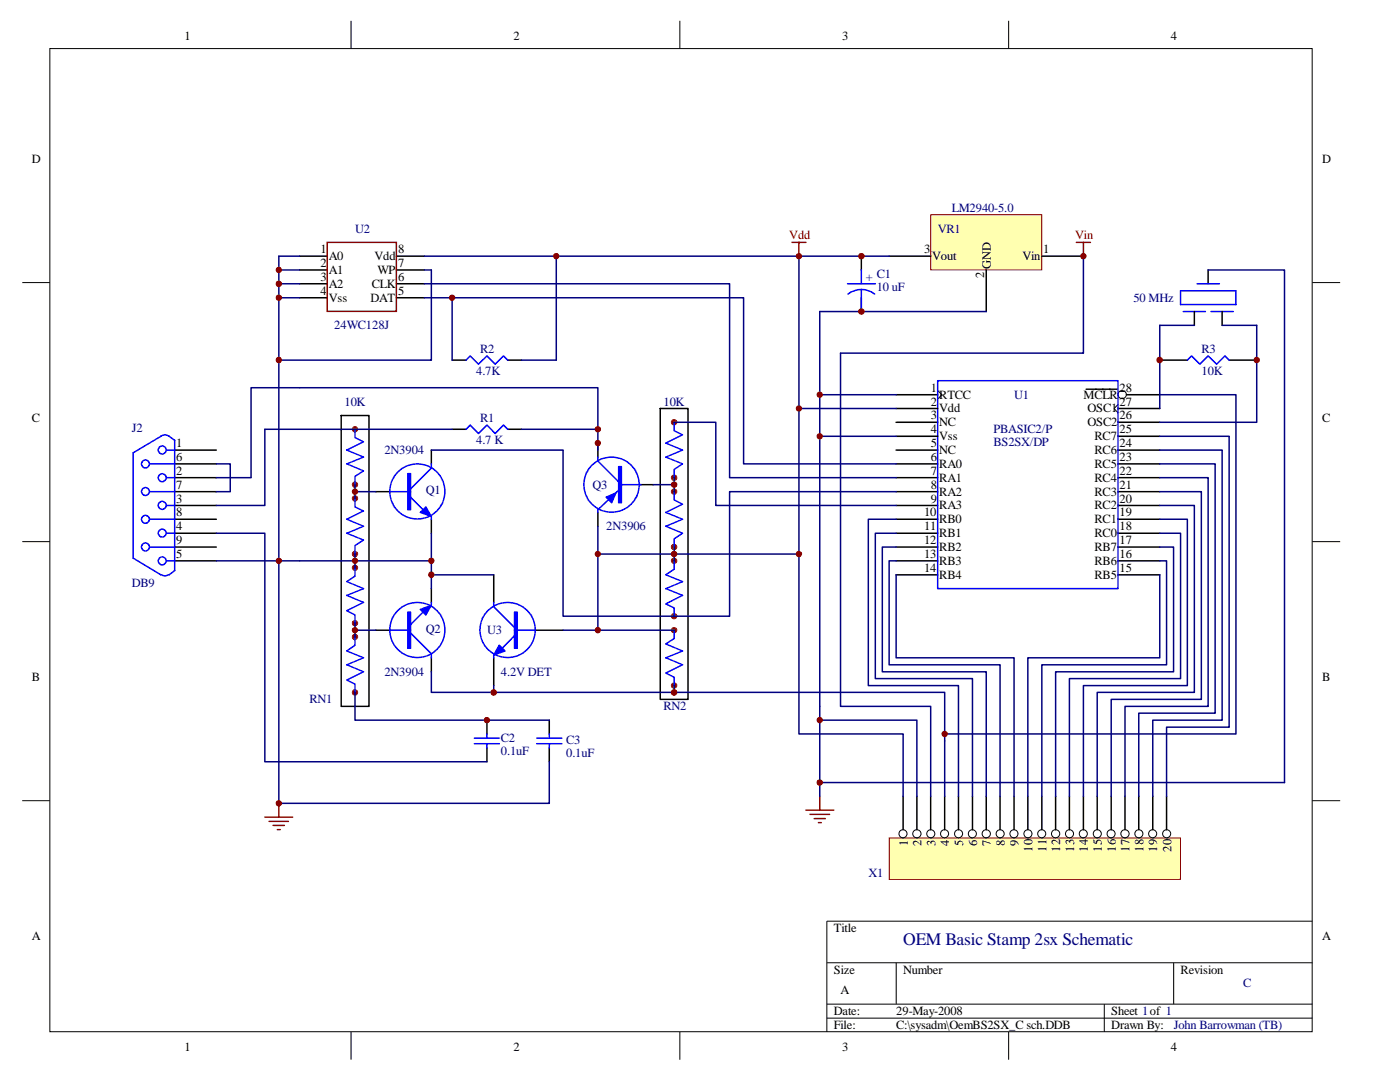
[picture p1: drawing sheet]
<svg xmlns="http://www.w3.org/2000/svg" width="279mm" height="216mm" viewBox="0 0 279 216" stroke-linecap="round" stroke-linejoin="round" font-family="sans-serif">
<g fill="none" stroke="#000" stroke-width=".2">
<path d="M9.9 9.7h252v196.2h-252zM70.1 4.1v5.6M135.7 4.1v5.6M201.3 4.1v5.6M4.4 56.4h5.5M261.9 56.4h5.6M4.4 108.1h5.5M261.9 108.1h5.6M4.4 159.8h5.5M261.9 159.8h5.6M165 192.1h96.9M178.9 192.1v8.3"/>
<path d="M234.2 192.1v8.3M261.9 183.8h-96.9v22.1M70.1 205.9v5.6M135.7 205.9v5.6M165 200.4h96.9M165 203.2h96.9M201.3 205.9v5.6M220.4 200.4v5.5"/>
</g>
<path d="M34.8 89.7h8.4l.1 .1-.1 .2h-8.3zM34.8 92.5l8.4-.1 .1 .2-.1 .1h-8.3zM34.8 95.2h8.4l.1 .1-.1 .2h-8.3zM34.8 98h8.4l.1 .1-.1 .2h-8.3zM34.8 100.8l8.4-.1 .1 .2-.1 .1h-8.3zM34.8 103.5h8.4l.1 .1-.1 .2h-8.3zM34.8 106.3h8.4l.1 .1-.1 .2h-8.3zM34.8 109.1l8.4-.1 .1 .2-.1 .1h-8.3zM34.8 111.8h8.4l.1 .1-.1 .2h-8.3z" fill="#000"/>
<g fill="#00f">
<path d="M26.5 90.3l.2 .1v21l-.1 .1-.2-.1z"/>
<path d="M34.8 87.8l.2 .1v26l-.1 .1-.2-.1z"/>
<path d="M33.1 111.8h1.8l.1 .1-.1 .2h-1.7z"/>
<path d="M29.8 109.1l5.1-.1 .1 .2-.1 .1h-5z"/>
<path d="M33.1 106.3h1.8l.1 .1-.1 .2h-1.7z"/>
<path d="M29.8 103.5h5.1l.1 .1-.1 .2h-5z"/>
<path d="M33.1 100.8l1.8-.1 .1 .2-.1 .1h-1.7z"/>
<path d="M29.8 98h5.1l.1 .1-.1 .2h-5z"/>
<path d="M33.1 95.2h1.8l.1 .1-.1 .2h-1.7z"/>
<path d="M29.8 92.5l5.1-.1 .1 .2-.1 .1h-5z"/>
<path d="M33.1 89.7h1.8l.1 .1-.1 .2h-1.7z"/>
<path d="M32 86.9l.9-.3 1 .4-.2 .2-.5-.2 .2-.2v.2h-.9v-.2l.1 .2-.5 .2z"/>
<path d="M33.7 87h.2l1.1 .8v.2h-.2l-1.1-.8z"/>
<path d="M26.5 90.3l5.5-3.3h.2v.2l-5.5 3.3h-.2z"/>
<path d="M32 114.6l.6 .1-.1 .2v-.2h.9v.2l-.2-.2 .5-.2 .2 .1a1.28 1.28 0 0 1-1.9 0z"/>
<path d="M33.7 114.6l1.1-.9h.2v.3l-1.1 .8h-.2z"/>
<path d="M26.5 111.3h.2l5.5 3.3v.2h-.2l-5.5-3.3z"/>
<path d="M28.1 92.6a.95 .95 0 0 0 1.9 0 .95 .95 0 0 0-1.9 0zM28.7 91.8v.2h.6v-.2l-.1 .1 .5 .5 .1-.2h-.2v.7h.2l-.1-.1-.5 .4 .1 .1v-.1h-.6v.1l.1-.1-.4-.4-.1 .1h.1v-.7h-.1l.1 .2 .4-.5z"/>
<path d="M28.1 98.1a.95 .95 0 0 0 1.9 0 .95 .95 0 0 0-1.9 0zM28.3 97.7l.1 .2 .4-.4-.1-.2v.2h.6v-.2l-.1 .2 .5 .4 .1-.2h-.2v.7h.2l-.1-.1-.5 .4 .1 .1v-.1h-.6v.1l.1-.1-.4-.4-.1 .1h.1v-.7z"/>
<path d="M28.1 103.6a.95 .95 0 0 0 1.9 0 .95 .95 0 0 0-1.9 0zM28.3 103.3l.1 .1 .4-.4-.1-.1v.1h.6v-.1l-.1 .1 .5 .4 .1-.1h-.2v.6h.2l-.1-.1-.5 .5 .1 .1v-.2h-.6v.2l.1-.1-.4-.5-.1 .1h.1v-.6z"/>
<path d="M28.1 109.1a.95 .95 0 0 0 1.9 0 .95 .95 0 0 0-1.9 0zM28.3 108.8l.1 .1 .4-.4-.1-.1v.1h.6v-.1l-.1 .1 .5 .4 .1-.1h-.2v.7h.2l-.1-.2-.5 .5 .1 .1v-.2h-.6v.2l.1-.1-.4-.5-.1 .2h.1v-.7z"/>
<path d="M31.4 89.8a.95 .95 0 0 0 1.9 0 .95 .95 0 0 0-1.9 0zM32 89v.2h.7v-.2l-.1 .2 .4 .4 .1-.1h-.1v.6h.1l-.1-.1-.4 .4 .1 .2v-.2h-.7v.2l.2-.2-.5-.4-.1 .1h.2v-.6h-.2l.1 .1 .5-.4z"/>
<path d="M31.4 95.3a.95 .95 0 0 0 1.9 0 .95 .95 0 0 0-1.9 0zM32 94.6v.1h.7v-.1l-.1 .1 .4 .4 .1-.1h-.1v.6h.1l-.1-.1-.4 .5 .1 .1v-.2h-.7v.2l.2-.1-.5-.5-.1 .1h.2v-.6h-.2l.1 .1 .5-.4z"/>
<path d="M31.4 100.8a.95 .95 0 0 0 1.9 0 .95 .95 0 0 0-1.9 0zM32 100.1v.1h.7v-.1l-.1 .1 .4 .4 .1-.1h-.1v.7h.1l-.1-.2-.4 .5 .1 .1v-.2h-.7v.2l.2-.1-.5-.5-.1 .2h.2v-.7h-.2l.1 .1 .5-.4z"/>
<path d="M31.4 106.4a.95 .95 0 0 0 1.9 0 .95 .95 0 0 0-1.9 0zM32 105.6v.2h.7v-.2l-.1 .1 .4 .5 .1-.2h-.1v.7h.1l-.1-.1-.4 .4 .1 .1v-.1h-.7v.1l.2-.1-.5-.4-.1 .1h.2v-.7h-.2l.1 .2 .5-.5z"/>
<path d="M31.4 111.9a.95 .95 0 0 0 1.9 0 .95 .95 0 0 0-1.9 0zM32 111.2v.1h.7v-.1l-.1 .1 .4 .4 .1-.1h-.1v.6h.1l-.1-.1-.4 .5h.1v-.1h-.7v.1h.2l-.5-.5-.1 .1h.2v-.6h-.2l.1 .1 .5-.4z"/>
</g>
<path d="M109.5 143.6l.3 .1v2.8l-.2 .1-.1-.1zM109.5 149.1l.3 .2v2.7l-.2 .1-.1-.1z" fill="#000"/>
<g fill="#00f">
<path d="M109.5 148.3l.3 .1v.9l-.2 .1-.1-.1z"/>
<path d="M109.5 146.3l.3 .2v.8l-.2 .1-.1-.1z"/>
<path d="M107 148.3h5.1l.2 .1-.2 .1h-5z"/>
<path d="M107 147.2h5.1l.2 .1-.2 .1h-5z"/>
</g>
<path d="M97.1 143.6l.2 .1v2.8l-.1 .1-.2-.1zM97.1 149.1l.2 .2v2.7l-.1 .1-.2-.1z" fill="#000"/>
<g fill="#00f">
<path d="M97.1 146.3l.2 .2v.8l-.1 .1-.2-.1z"/>
<path d="M97.1 148.3l.2 .1v.9l-.1 .1-.2-.1z"/>
<path d="M94.6 147.2h5.1l.1 .1-.1 .1h-5z"/>
<path d="M94.6 148.3h5.1l.1 .1-.1 .1h-5z"/>
</g>
<g fill="#800000">
<path d="M52.7 162.9h5.7l.1 .2-.1 .1h-5.5z"/>
<path d="M53.6 163.8l4-.1 .1 .2-.1 .1h-3.9z"/>
<path d="M54.4 164.6l2.4-.1 .1 .2-.1 .1h-2.3z"/>
<path d="M55.2 165.4h.7l.1 .2-.1 .1h-.5z"/>
<path d="M55.5 160.2l.3 .1v2.8l-.1 .1-.2-.1z"/>
</g>
<path d="M171.8 51l.2 .1v2.8l-.1 .1-.2-.1zM171.8 59.3l.2 .1v2.8l-.1 .1-.2-.1z" fill="#000"/>
<g fill="#00f">
<path d="M171.8 57.7l.2 .1v4.4l-.1 .1-.2-.1z"/>
<path d="M169 56.5h5.7l.1 .1-.1 .2h-5.5z"/>
<path d="M171.8 53.8l.2 .1v2.7l-.1 .2-.2-.2z"/>
<path d="M171.8 57.7h.8l.8 .2 .7 .3 .6 .5-.2 .1-1.3-.7 .1-.1v.2l-1.4-.3z"/>
<path d="M169.1 58.6l.6-.4 1.5-.5 .7-.1 .1 .2-1.5 .4v-.2l.1 .1-1.3 .7h-.2z"/>
</g>
<path d="M177.5 167.3h58.1v8.2h-58.1z" fill="#ffffb0"/>
<path d="M177.5 167.2h58.1v8.3h-58.1z" fill="none" stroke="#800000" stroke-width=".2"/>
<g fill="none" stroke="#000" stroke-width=".2">
<circle cx="180.2" cy="166.4" r=".81"/>
<circle cx="183" cy="166.4" r=".82"/>
<circle cx="185.8" cy="166.4" r=".81"/>
<circle cx="188.5" cy="166.4" r=".81"/>
<circle cx="191.3" cy="166.4" r=".81"/>
<circle cx="194.1" cy="166.4" r=".81"/>
<circle cx="196.8" cy="166.4" r=".82"/>
<circle cx="199.6" cy="166.4" r=".81"/>
<circle cx="202.4" cy="166.4" r=".81"/>
<circle cx="205.1" cy="166.4" r=".81"/>
<circle cx="207.9" cy="166.4" r=".81"/>
<circle cx="210.7" cy="166.4" r=".82"/>
<circle cx="213.4" cy="166.4" r=".81"/>
<circle cx="216.2" cy="166.4" r=".81"/>
<circle cx="219" cy="166.4" r=".81"/>
<circle cx="221.7" cy="166.4" r=".81"/>
<circle cx="224.5" cy="166.4" r=".82"/>
<circle cx="227.3" cy="166.4" r=".81"/>
<circle cx="230" cy="166.4" r=".81"/>
<circle cx="232.8" cy="166.4" r=".81"/>
</g>
<g fill="#000">
<path d="M180.1 158.8l.3 .1v6.7l-.1 .1-.2-.1zM182.9 158.8l.2 .1v6.7l-.1 .1-.2-.1zM185.6 158.8l.3 .1v6.7l-.1 .1-.2-.1zM188.4 158.8l.3 .1v6.7l-.1 .1-.2-.1zM191.2 158.8l.2 .1v6.7l-.1 .1-.2-.1zM194 158.8l.2 .1v6.7l-.1 .1-.2-.1zM196.7 158.8l.3 .1v6.7l-.2 .1-.1-.1zM199.5 158.8l.2 .1v6.7l-.1 .1-.2-.1zM202.3 158.8l.2 .1v6.7l-.1 .1-.2-.1zM205 158.8l.3 .1v6.7l-.2 .1-.1-.1zM207.8 158.8l.3 .1v6.7l-.2 .1-.1-.1zM210.6 158.8l.2 .1v6.7l-.1 .1-.2-.1z"/>
<path d="M213.3 158.8l.3 .1v6.7l-.2 .1-.1-.1zM216.1 158.8l.3 .1v6.7l-.2 .1-.1-.1zM218.9 158.8l.2 .1v6.7l-.1 .1-.2-.1zM221.7 158.8l.2 .1v6.7l-.1 .1-.2-.1zM224.4 158.8l.3 .1v6.7l-.2 .1-.1-.1zM227.2 158.8l.2 .1v6.7l-.1 .1-.2-.1zM230 158.8l.2 .1v6.7l-.1 .1-.2-.1zM232.7 158.8l.3 .1v6.7l-.2 .1-.1-.1z"/>
</g>
<g fill="#bf0000" stroke="#bf0000" stroke-width=".2">
<circle cx="70.8" cy="99.5" r=".54"/>
<circle cx="70.8" cy="110.5" r=".54"/>
</g>
<g fill="#00f">
<path d="M69.1 103.5l3.5 1.4 .1 .1-.1 .2-3.5-1.5z"/>
<path d="M69.1 106.3l3.5-1.4v.3l-3.4 1.4z"/>
<path d="M70.7 99.4l.3 .1v1.7h-.1l.1-.2 1.7 1-3.6 1.7v-.2l3.3-1.6 .2 .1-.2 .1-1.7-.8z"/>
<path d="M69.1 106.3l3.5 1.4v.2l-1.6 1.1-.1-.1h.1v1.7l-.1 .1-.2-.1v-1.8l1.7-1.1 .2 .1v.1l-3.5-1.4z"/>
</g>
<g fill="#bf0000" stroke="#bf0000" stroke-width=".2">
<circle cx="70.8" cy="85.7" r=".54"/>
<circle cx="70.8" cy="96.7" r=".54"/>
</g>
<g fill="#00f">
<path d="M69.1 89.7l3.5 1.4 .1 .1-.1 .2-3.5-1.5z"/>
<path d="M69.1 92.5l3.5-1.4v.3l-3.4 1.3z"/>
<path d="M70.7 85.6l.3 .1v1.6h-.1l.1-.1 1.7 1-3.6 1.7v-.2l3.3-1.6 .2 .1-.2 .1-1.7-.9z"/>
<path d="M69.1 92.5l3.5 1.4v.2l-1.6 1.1-.1-.1h.1v1.6l-.1 .2-.2-.2v-1.7l1.7-1.1 .2 .1v.1l-3.5-1.4z"/>
</g>
<g fill="#bf0000" stroke="#bf0000" stroke-width=".2">
<circle cx="70.8" cy="124.3" r=".54"/>
<circle cx="70.8" cy="113.3" r=".54"/>
</g>
<g fill="#00f">
<path d="M69.1 118.7l3.5 1.4 .1 .1-.1 .2-3.5-1.5z"/>
<path d="M69.1 118.7l3.5-1.4v.3l-3.4 1.4z"/>
<path d="M69.1 121.8l3.5-1.7v.2l-3.3 1.7-.1-.1 .1-.1 1.7 .8v1.8l-.1 .1-.2-.1v-1.7h.2l-.2 .1-1.6-.8z"/>
<path d="M70.7 113.2l.3 .1v1.8l-1.7 1.1-.1-.1v-.2l3.4 1.4 .1 .2-.1 .1-3.6-1.5 1.7-1.2 .2 .1h-.2z"/>
</g>
<g fill="#bf0000" stroke="#bf0000" stroke-width=".2">
<circle cx="70.8" cy="138.2" r=".55"/>
<circle cx="70.8" cy="127.1" r=".54"/>
</g>
<g fill="#00f">
<path d="M69.1 132.5l3.5 1.4 .1 .2-.1 .1-3.5-1.4z"/>
<path d="M69.1 132.5l3.5-1.4v.3l-3.4 1.4z"/>
<path d="M69.1 135.6l3.5-1.7v.3l-3.3 1.6-.1-.1 .1-.1 1.7 .8v1.8l-.1 .1-.2-.1v-1.7h.2l-.2 .1-1.6-.8z"/>
<path d="M70.7 127l.3 .1v1.8l-1.7 1.1-.1-.1v-.1l3.4 1.3 .1 .2-.1 .1-3.6-1.5 1.7-1.2 .2 .1h-.2z"/>
</g>
<path d="M68 82.8l.2 .1v58.1h-.1v-.2h5.6v.2h-.2v-58.1h.2v.2h-5.6l-.2-.2 .2-.1h5.6l.1 .1v58.1l-.1 .1h-5.6l-.2-.1z" fill="#000"/>
<g fill="#bf0000" stroke="#bf0000" stroke-width=".2">
<circle cx="134.5" cy="98.1" r=".55"/>
<circle cx="134.5" cy="109.2" r=".55"/>
</g>
<g fill="#00f">
<path d="M132.8 102.2l3.4 1.3 .2 .1-.2 .2-3.4-1.4z"/>
<path d="M132.8 104.9l3.5-1.4-.1 .3-3.3 1.4z"/>
<path d="M134.5 98l.2 .1v1.7h-.1l.1-.1 1.7 .9-3.6 1.8v-.2l3.3-1.7 .1 .1-.1 .1-1.6-.8z"/>
<path d="M132.8 104.9l3.5 1.4v.2l-1.6 1.1-.1-.1h.1v1.7l-.1 .1-.2-.1 .1-1.8 1.6-1.1 .1 .1v.2l-3.4-1.5z"/>
</g>
<g fill="#bf0000" stroke="#bf0000" stroke-width=".2">
<circle cx="134.5" cy="84.3" r=".55"/>
<circle cx="134.5" cy="95.3" r=".56"/>
</g>
<g fill="#00f">
<path d="M132.8 88.3l3.4 1.4 .2 .1-.2 .2-3.4-1.5z"/>
<path d="M132.8 91.1l3.5-1.4-.1 .3-3.3 1.4z"/>
<path d="M134.5 84.2l.2 .1v1.7h-.1l.1-.1 1.7 .9-3.6 1.7v-.2l3.3-1.6 .1 .1-.1 .1-1.6-.8z"/>
<path d="M132.8 91.1l3.5 1.4v.2l-1.6 1.1-.1-.1h.1v1.6l-.1 .2-.2-.2 .1-1.7 1.6-1.1 .1 .1v.1l-3.4-1.4z"/>
</g>
<g fill="#bf0000" stroke="#bf0000" stroke-width=".2">
<circle cx="134.5" cy="123" r=".55"/>
<circle cx="134.5" cy="111.9" r=".55"/>
</g>
<g fill="#00f">
<path d="M132.8 117.3l3.4 1.4 .2 .1-.2 .2-3.4-1.4z"/>
<path d="M132.8 117.3l3.5-1.3-.1 .2-3.3 1.4z"/>
<path d="M132.8 120.4l3.5-1.7v.2l-3.3 1.7-.1-.1 .1-.1 1.7 .8v1.8l-.1 .1-.2-.1v-1.7h.2l-.1 .1-1.7-.8z"/>
<path d="M134.5 111.8l.2 .1v1.8l-1.7 1.1-.1-.1v-.1l3.3 1.3 .2 .2-.2 .1-3.5-1.5 1.8-1.2 .1 .1h-.2z"/>
</g>
<g fill="#bf0000" stroke="#bf0000" stroke-width=".2">
<circle cx="134.5" cy="136.8" r=".55"/>
<circle cx="134.5" cy="125.7" r=".55"/>
</g>
<g fill="#00f">
<path d="M132.8 131.1l3.4 1.4 .2 .2-.2 .1-3.4-1.4z"/>
<path d="M132.8 131.1l3.5-1.3-.1 .2-3.3 1.4z"/>
<path d="M132.8 134.2l3.5-1.7v.3l-3.3 1.6-.1-.1 .1-.1 1.7 .8v1.8l-.1 .1-.2-.1v-1.6h.2l-.1 .1-1.7-.9z"/>
<path d="M134.5 125.6l.2 .2v1.7l-1.7 1.1-.1-.1v-.1l3.3 1.4 .2 .1-.2 .1-3.5-1.5 1.8-1.2 .1 .1h-.2z"/>
</g>
<path d="M119.2 88.3l.3 .1v2.8l-.2 .2-.1-.2zM127.5 96.6h2.9l.1 .1-.1 .2h-2.8zM131.7 81.4l.2 .1v58.1h-.1v-.2h5.5v.2h-.1v-58.1h.1v.2h-5.5l-.2-.2 .2-.1h5.5l.2 .1v58.1l-.2 .1h-5.5l-.2-.1zM119.2 102.2l.3 .1v2.7l-.2 .2-.1-.2z" fill="#000"/>
<g fill="#00f">
<path d="M119.2 101.6l4.2-3.9h.2v.2l-4.2 3.9-.1-.1h.2v.6l-.2 .1-.1-.1z"/>
<path d="M119.2 91.1l.3 .1v.8h-.2l.1-.1 4.2 4.2v.2h-.2l-4.2-4.2z"/>
<path d="M123.9 96.6h4l.2 .1-.2 .2h-3.9z"/>
<path d="M116.4 96.7a5.7 5.7 0 0 0 11.3 0 5.7 5.7 0 0 0-11.3 0zM118.2 92.9l1.8-1.2h-.1v.1a5.7 5.7 0 0 1 4.3 0v-.1h-.1a5.6 5.6 0 0 1 2.9 3l.1-.1h-.1a5.6 5.6 0 0 1 0 4.2h.1h-.1a5.6 5.6 0 0 1-2.9 2.9l.1 .1v-.2a5.7 5.7 0 0 1-4.3 0v.2l.1-.1a5.6 5.6 0 0 1-2.9-2.9h-.1h.1a5.6 5.6 0 0 1 0-4.2h-.1l.1 .1 .5-1z"/>
<path d="M123.5 93.1v.2h.5v-.2h-.1v7.2h.1v-.1h-.5v.1h.1v-7.2zM123.4 93l-.1 7.3 .7 .2 .2-.2v-7.2l-.2-.1z"/>
<path d="M121.1 99.1v.2l1.9-.8-.2-.2-.8 1.9 .1 .1 .1-.1zM120.9 99.1v.2l1.2 1.2 .9-2.2z"/>
</g>
<g fill="#00f">
<path d="M121 99.2l1.9-.8-.8 1.9z"/>
<path d="M123.5 93.1h.5v7.2h-.5z" fill-rule="evenodd"/>
</g>
<path d="M74.9 98h2.9l.1 .1-.1 .2h-2.8zM86 89.7l.2 .1v2.8l-.1 .1-.2-.1zM86 103.5l.2 .1v2.8l-.1 .2-.2-.2z" fill="#000"/>
<g fill="#00f">
<path d="M81.8 99.1h.2l2.5 2.5v.2h-.2l-2.5-2.5z"/>
<path d="M86 103l.2 .1v.5l-.1 .2-.2-.2z"/>
<path d="M77.7 98h4.3l.1 .1-.1 .2h-4.2z"/>
<path d="M86 92.5l.2 .1v.9l-4.2 4.2h-.2v-.2l4.2-4.2 .1 .1h-.2z"/>
<path d="M81.3 94.4l-.1 7.3 .8 .2 .1-.2v-7.2l-.1-.1zM81.4 94.5v.2h.6v-.2h-.2v7.2h.2v-.1h-.6v.1h.1v-7.2z"/>
<path d="M83.8 102.2v.2l2.3 .8 .1-.1-1.2-2.1zM83.9 102.1l.1 .3 1.1-1.1-.1-.1-.1 .1 1.1 1.9 .1-.1v-.2z"/>
<path d="M77.6 98.1a5.7 5.7 0 0 0 11.3 0 5.7 5.7 0 0 0-11.3 0zM79.5 94.3l.8-.7 .9-.5v-.1v.1a5.6 5.6 0 0 1 4.2 0v-.1l-.1 .1a5.7 5.7 0 0 1 3 2.9v-.1h-.1a5.6 5.6 0 0 1 0 4.3h.1v-.1a5.7 5.7 0 0 1-3 2.9l.1 .1v-.1a5.6 5.6 0 0 1-4.2 0v.1v-.1a5.7 5.7 0 0 1-2.9-2.9l-.1 .1h.2a5.6 5.6 0 0 1 0-4.3h-.2l.1 .1 .5-.9z"/>
</g>
<g fill="#00f">
<path d="M85 101.2l1.1 1.9-2.2-.8z"/>
<path d="M81.4 94.5h.6v7.2h-.6z" fill-rule="evenodd"/>
</g>
<path d="M74.9 125.6h2.9l.1 .2-.1 .1h-2.8zM86 117.3l.2 .2v2.7l-.1 .2-.2-.2zM86 131.1l.2 .2v2.8l-.1 .1-.2-.1z" fill="#000"/>
<g fill="#00f">
<path d="M84.3 122h.2v.3l-2.5 2.5h-.2v-.3z"/>
<path d="M86 120.1l.2 .1v.6l-.1 .1-.2-.1z"/>
<path d="M77.7 125.6h4.3l.1 .2-.1 .1h-4.2z"/>
<path d="M81.8 126.2h.2l4.2 4.1v1.1l-.3-.1v-.8h.2l-.1 .1-4.2-4.2z"/>
<path d="M81.4 122.2v.1h.6v-.1h-.2v7.2h.2v-.2h-.6v.2h.1v-7.2zM81.3 122l-.1 7.4 .8 .1 .1-.1v-7.2l-.1-.2z"/>
<path d="M84 121.5l-.1 .3 2.2-.9v-.1l-.1-.2-1.1 2 .1 .1 .1-.1zM83.8 121.5v.2l1.2 1.2 1.2-2.1-.1-.2z"/>
<path d="M77.6 125.7a5.7 5.7 0 0 0 11.3 0 5.7 5.7 0 0 0-11.3 0zM79.5 121.9l.8-.7 .9-.5v-.1v.2a5.6 5.6 0 0 1 4.2 0v-.2l-.1 .1a5.7 5.7 0 0 1 3 3v-.1h-.1a5.6 5.6 0 0 1 0 4.2h.1a5.7 5.7 0 0 1-3 2.9l.1 .1v-.2a5.6 5.6 0 0 1-4.2 0v.2v-.1a5.7 5.7 0 0 1-2.9-2.9h-.1h.2a5.6 5.6 0 0 1 0-4.2h-.2l.1 .1 .5-1z"/>
</g>
<g fill="#00f">
<path d="M83.9 121.6l2.2-.8-1.1 1.9z"/>
<path d="M81.4 122.2h.6v7.2h-.6z" fill-rule="evenodd"/>
</g>
<g fill="#000080">
<path d="M70.7 124.2l.3 .2v2.7l-.1 .2-.2-.2z"/>
<path d="M70.7 110.4l.3 .2v2.7l-.1 .2-.2-.2z"/>
<path d="M70.7 96.6l.3 .1v2.8l-.1 .1-.2-.1z"/>
<path d="M70.7 125.6h4.3l.1 .2-.1 .1h-4.1z"/>
<path d="M70.7 98h4.3l.1 .1-.1 .2h-4.1z"/>
<path d="M86 106.3l.2 .1v11.1l-.1 .1-.2-.1z"/>
<path d="M70.7 111.8h15.4l.1 .1-.1 .2h-15.2z"/>
<path d="M86 89.7h26.5v33.3h-.1v-.2h22.2l.1 .3h-22.4l-.1-33.3h.2v.2h-26.3z"/>
<path d="M86 133.9l.2 .2v4.1h-.1v-.2h48.5l.1 .2-.1 .1h-48.5l-.2-.1z"/>
<path d="M119.2 110.4l.3 .2v15.2h-.2v-.2h15.3l.1 .3h-15.5z"/>
<path d="M134.5 109.1l.2 .1v2.7l-.1 .2-.2-.2z"/>
<path d="M119.2 110.4h15.4l.1 .2-.1 .1h-15.3z"/>
<path d="M119.2 104.9l.3 .1v5.6l-.2 .1-.1-.1z"/>
<path d="M134.5 95.2l.2 .1v2.8l-.1 .2-.2-.2z"/>
<path d="M130.3 96.6h4.3l.1 .1-.1 .2h-4.2z"/>
<path d="M59.7 111.8h11.2l.1 .1-.1 .2h-11.1z"/>
<path d="M52.7 85.6l18.2-.1 .1 .2-.1 .1h-18z"/>
</g>
<path d="M90.1 85.6l2.9-.1 .2 .2-.2 .1h-2.7zM101.2 85.6l2.9-.1 .1 .2-.1 .1h-2.8z" fill="#000"/>
<path d="M93.7 84.7h.2l1.7 1.7-.1 .1-.1-.1 1.8-1.7 1.7 1.7-.1 .1-.1-.1 1.8-1.7 1 1-.3 .1-.8-.9 .1-.1 .1 .1-1.8 1.8-1.7-1.8 .1-.1 .1 .1-1.8 1.8-1.8-1.8 .2-.1v.1l-.8 .9h-.2v-.2z" fill="#00f"/>
<path d="M90.1 71.8l2.9-.1 .2 .2-.2 .1h-2.7zM101.2 71.8l2.9-.1 .1 .2-.1 .1h-2.8z" fill="#000"/>
<path d="M93.7 70.9h.2l1.7 1.7-.1 .1-.1-.1 1.8-1.7 1.7 1.7-.1 .1-.1-.1 1.8-1.7 1 1-.3 .1-.8-.9 .1-.1 .1 .1-1.8 1.7-1.7-1.7 .1-.1 .1 .1-1.8 1.7-1.8-1.7 .2-.1v.1l-.8 .9h-.2v-.2z" fill="#00f"/>
<g fill="#000080">
<path d="M70.7 85.6l19.6-.1 .1 .2-.1 .1h-19.4z"/>
<path d="M104 85.6l15.3-.1 .2 .2v4.1l-.2 .2-.1-.2v-4.1h.1v.1h-15.2z"/>
<path d="M59.7 77.3l59.6-.1 .2 .2v8.3l-.2 .1-.1-.1v-8.3h.1v.1h-59.5z"/>
<path d="M43.1 92.5h3v5.7h-3l.1-.2h2.8v.1h-.2v-5.5h.2v.1h-2.8z"/>
<path d="M50 77.3l9.8-.1 .1 .2-.1 .1h-9.7v-.1h.1v17.9l-.1 .2-7-.1 .1-.2h6.9v.1h-.1z"/>
<path d="M70.7 138l.3 .2v5.5h-.1v-.1h38.7l.2 .1-.2 .1h-38.7l-.2-.1z"/>
</g>
<g fill="#000">
<path d="M178.7 78.7l8.5-.1 .1 .2-.1 .1h-8.3zM216.7 77.6l2-.1 .2 .2-.2 .1h-1.9zM218.6 77.6l1.5-.1 .1 .2-.1 .1h-1.4zM220 77.6l1.5-.1 .1 .2-.1 .1h-1.4zM221.4 77.6l1.5-.1 .1 .2-.1 .1h-1.4zM224.7 78.7l6.8-.1 .1 .2-.1 .1h-6.7zM178.7 92.5l8.5-.1 .1 .2-.1 .1h-8.3zM178.7 95.2h8.5l.1 .1-.1 .2h-8.3zM178.7 98h8.5l.1 .1-.1 .2h-8.3zM178.7 84.2l8.5-.1 .1 .2-.1 .1h-8.3zM178.7 89.7h8.5l.1 .1-.1 .2h-8.3zM223 98h8.5l.1 .1-.1 .2h-8.4z"/>
<path d="M223 95.2h8.5l.1 .1-.1 .2h-8.4zM223 92.5l8.5-.1 .1 .2-.1 .1h-8.4zM223 89.7h8.5l.1 .1-.1 .2h-8.4zM223 87l8.5-.1 .1 .2-.1 .1h-8.4zM223 81.4h8.5l.1 .1-.1 .2h-8.4zM223 84.2l8.5-.1 .1 .2-.1 .1h-8.4zM178.7 100.8l8.5-.1 .1 .2-.1 .1h-8.3zM178.7 103.5h8.5l.1 .1-.1 .2h-8.3zM178.7 106.3h8.5l.1 .1-.1 .2h-8.3zM178.7 109.1l8.5-.1 .1 .2-.1 .1h-8.3zM178.7 111.8h8.5l.1 .1-.1 .2h-8.3zM178.7 114.6h8.5l.1 .1-.1 .2h-8.3z"/>
<path d="M223 114.6h8.5l.1 .1-.1 .2h-8.4zM223 111.8h8.5l.1 .1-.1 .2h-8.4zM223 109.1l8.5-.1 .1 .2-.1 .1h-8.4zM223 106.3h8.5l.1 .1-.1 .2h-8.4zM223 103.5h8.5l.1 .1-.1 .2h-8.4zM223 100.8l8.5-.1 .1 .2-.1 .1h-8.4z"/>
</g>
<g fill="none" stroke="#000" stroke-width=".2">
<path d="M187.2 77.9l.8 .9-.8 .8M223.1 80.7l-.8 .8 .8 .9"/>
<circle cx="224" cy="78.7" r=".82"/>
</g>
<path d="M187 75.9h36.2v41.7h-36.2v-41.6l.2-.2 .1 .2v41.5h-.1v-.2h35.9v.2h-.1v-41.5h.1v.1h-35.9z" fill="#00f"/>
<path d="M178.7 87l8.5-.1 .1 .2-.1 .1h-8.3zM178.7 81.4h8.5l.1 .1-.1 .2h-8.3z" fill="#000"/>
<g fill="#800000" stroke="#800000" stroke-width=".2">
<circle cx="97.2" cy="143.7" r=".54"/>
<circle cx="70.8" cy="125.7" r=".54"/>
<circle cx="70.8" cy="98.1" r=".54"/>
<circle cx="70.8" cy="111.9" r=".54"/>
<circle cx="119.3" cy="85.7" r=".54"/>
</g>
<g fill="#000080">
<path d="M205 131.1h26.5v.2h-.2v-16.6l.3-.1v16.8h-26.5v-.1h.2v27.6l-.2 .1-.1-.1z"/>
<path d="M207.8 132.5h25v.2h-.1v-20.8h.1v.2h-1.3l-.2-.2 .2-.1h1.4v21h-25v-.1h.2v26.2l-.2 .1-.1-.1z"/>
<path d="M231.4 109.1l2.8-.1 .2 .2v24.9l-.2 .1h-23.5v-.1h.1v24.8l-.2 .1v-25.1h23.6v.2h-.1v-24.9h.1v.1h-2.7z"/>
<path d="M231.4 106.3h4.2l.2 .1v29l-.2 .2h-22.2v-.2h.2v23.5l-.3 .1v-23.7h22.3v.1h-.1v-29h.1v.2h-4.1z"/>
<path d="M231.4 103.5h5.6l.1 .1v33.2l-.1 .1h-20.8v-.1h.2v22.1l-.2 .1-.1-.1v-22.2h20.9v.1h-.2v-33.2h.2v.2h-5.5z"/>
<path d="M231.4 100.8l7-.1 .1 .2v37.3l-.1 .1h-19.4v-.1h.1v20.7l-.1 .1-.2-.1 .1-20.9h19.5v.2h-.2v-37.3h.2v.1h-6.9z"/>
<path d="M231.4 98h8.4l.1 .1v41.5l-.1 .1h-18v-.1h.1v19.3l-.1 .1-.2-.1 .1-19.5h18.1v.2h-.2v-41.5h.2v.2h-8.3z"/>
<path d="M231.4 95.2h9.7l.2 .1v45.7l-.2 .1h-16.6v-.1h.2v17.9l-.2 .1-.1-.1v-18.1h16.7v.2h-.1v-45.7h.1v.2h-9.6z"/>
<path d="M231.4 92.5l11.1-.1 .2 .2v49.7l-.2 .2h-15.2v-.2h.1v16.6l-.1 .1-.2-.1 .1-16.7h15.3v.1h-.1v-49.7h.1v.1h-11z"/>
<path d="M231.4 89.7h12.5l.2 .1v53.9l-.2 .1h-13.8v-.1h.1v15.2l-.1 .1-.2-.1 .1-15.3h13.9v.1h-.1v-53.9h.1v.2h-12.4z"/>
<path d="M231.4 87l13.9-.1 .1 .2v58l-.1 .1h-12.5v-.1h.2v13.8l-.2 .1-.1-.1v-13.9l12.6-.1v.2h-.1v-58h.1v.1h-13.8z"/>
<path d="M178.7 114.6l.3 .1v16.6h-.1v-.2h23.6v27.9l-.3-.1v-27.6h.2v.1h-23.7z"/>
<path d="M177.3 111.8h1.6l.1 .1-.1 .2h-1.4v-.2h.1v20.8h-.1v-.2h22.2v26.4l-.1 .1-.2-.1v-26.2h.2v.1h-22.3z"/>
<path d="M176 109.1l2.9-.1 .1 .2-.1 .1h-2.8v-.1h.1v24.9h-.1v-.2h20.8l.1 25-.2 .1-.1-.1v-24.8h.1v.1h-20.7l-.2-.1z"/>
<path d="M174.6 106.3h4.3l.1 .1-.1 .2h-4.2v-.2h.1v29h-.1v-.1h19.5v23.6l-.1 .1-.2-.1v-23.5h.2v.2h-19.4l-.2-.2z"/>
<path d="M173.2 103.5h5.7l.1 .1-.1 .2h-5.6v-.2h.1v33.2h-.1v-.1h18.1v22.2l-.1 .1-.2-.1v-22.1h.2v.1h-18l-.2-.1z"/>
<path d="M188.4 147.7l.3 .2v11l-.1 .1-.2-.1z"/>
</g>
<path d="M241 53.8l.3 .1v2.7l-.2 .2-.1-.2z" fill="#000"/>
<g fill="#00f">
<path d="M246.5 57.9l.3 .1v2.8l-.1 .1-.2-.1z"/>
<path d="M235.5 57.9l.3 .1v2.8l-.2 .1-.1-.1z"/>
<path d="M235.5 60.7l11.2-.1 .1 .2-.1 .1h-11.1z"/>
<path d="M235.5 57.9h11.2l.1 .1-.1 .2h-11.1z"/>
<path d="M238.8 56.5h4.6l.1 .1-.1 .2h-4.5z"/>
<path d="M236.1 62.1l4.5-.1 .1 .2-.1 .1h-4.4z"/>
</g>
<path d="M238.3 62.1l.2 .1v2.7l-.1 .2-.2-.2z" fill="#000"/>
<path d="M241.6 62.1l4.5-.1 .2 .2-.2 .1h-4.4z" fill="#00f"/>
<path d="M243.8 62.1l.3 .1v2.7l-.2 .2-.1-.2z" fill="#000"/>
<g fill="#000080">
<path d="M231.4 64.8l.2 .1v16.6l-.1 .2-.2-.2z"/>
<path d="M231.4 84.2l19.4-.1v.2h-.1v-19.4l.2-.1v19.6h-19.4z"/>
<path d="M241 53.8l15.4-.1 .1 .2v102.3l-.1 .1-.2-.1v-102.3h.2v.1h-15.3z"/>
</g>
<path d="M185.8 42.9h22.1v10.9h-22.1z" fill="#ffffb0"/>
<path d="M185.8 42.8h22.1v11h-22.1z" fill="none" stroke="#800000" stroke-width=".2"/>
<path d="M177.3 51h8.5l.1 .1-.1 .2h-8.3zM196.7 53.8l.3 .1v8.3l-.2 .1-.1-.1zM207.8 51h8.4l.2 .1-.2 .2h-8.3z" fill="#000"/>
<g fill="#000080">
<path d="M167.6 70.4l.3 .1v70.5h-.1v-.2h18l.1 18.1-.1 .1-.2-.1v-17.9h.2v.1h-18l-.2-.1z"/>
<path d="M159.3 51l.3 .1v95.4h-.1v-.2h20.8l.1 12.6-.1 .1-.2-.1v-12.4h.2v.1h-20.8l-.2-.1z"/>
</g>
<g fill="#800000">
<path d="M160.7 161.5h5.7l.1 .2-.1 .1h-5.5z"/>
<path d="M161.5 162.4l4.1-.1 .1 .2-.1 .1h-3.9z"/>
<path d="M162.4 163.2h2.3l.1 .2-.1 .1h-2.2z"/>
<path d="M163.2 164h.7l.1 .2-.1 .1h-.5z"/>
<path d="M163.5 158.8l.2 .1v2.8l-.1 .1-.2-.1z"/>
</g>
<g fill="#000080">
<path d="M163.5 140.8l.2 .2v17.9l-.1 .1-.2-.1z"/>
<path d="M134.5 84.2h8.5v16.7h-.1v-.2h36l.1 .2-.1 .1h-36.2v-16.7h.2v.1h-8.3z"/>
<path d="M145.5 98h33.4l.1 .1-.1 .2h-33.3v-.2h.2v24.9l-.2 .1h-11.1l.1-.3h11v.2h-.1z"/>
<path d="M163.5 87l15.4-.1 .1 .2-.1 .1h-15.3z"/>
<path d="M163.5 78.7l15.4-.1 .1 .2-.1 .1h-15.3z"/>
</g>
<path d="M59.7 51h5.6l.1 .1-.1 .2h-5.5zM59.7 53.8l5.6-.1 .1 .2-.1 .1h-5.5zM59.7 56.5h5.6l.1 .1-.1 .2h-5.5zM59.7 59.3h5.6l.1 .1-.1 .2h-5.5zM79 51h5.7l.1 .1-.1 .2h-5.5zM79 53.8l5.7-.1 .1 .2-.1 .1h-5.5zM79 56.5h5.7l.1 .1-.1 .2h-5.5zM79 59.3h5.7l.1 .1-.1 .2h-5.5z" fill="#000"/>
<path d="M65.2 48.2v14.1h14v-14.1zM65.3 48.4v.1h13.8v-.1h-.1v13.7h.1v-.1h-13.8v.1h.1v-13.7z" fill="#800000"/>
<g fill="#000080">
<path d="M55.5 59.3h4.3l.1 .1-.1 .2h-4.1z"/>
<path d="M55.5 56.5h4.3l.1 .1-.1 .2h-4.1z"/>
<path d="M55.5 53.8l4.3-.1 .1 .2-.1 .1h-4.1z"/>
<path d="M55.5 51h4.3l.1 .1-.1 .2h-4.1z"/>
<path d="M55.5 111.8l.3 .1v48.4h-.1v-.2h53.9v.2h-.1v-8.3l.1-.2 .2 .2-.1 8.4h-54.2z"/>
<path d="M43.1 111.8h16.7l.1 .1-.1 .2h-16.6z"/>
<path d="M43.1 106.3h9.8l.1 .1v45.6h-.1v-.2h44.3l.1 .3h-44.6v-45.7h.2v.2h-9.7z"/>
<path d="M52.7 85.6l.3 .1v15.3h-9.9l.1-.3h9.7v.2h-.2z"/>
<path d="M84.6 56.5h61l.2 .1v38.7h-.2v-.1h33.3l.1 .1-.1 .2-33.4-.1v-38.8h.1v.2h-60.9z"/>
<path d="M55.5 71.8l30.6-.1v.2h-.2v-18l.3-.1v18.2h-30.5z"/>
<path d="M55.5 51l.3 .1v60.8l-.1 .2-.2-.2z"/>
<path d="M84.6 59.3h63.8l.1 .1v33.2h-.1v-.2h30.5l.1 .2-.1 .1h-30.6v-33.3h.1v.2h-63.7z"/>
<path d="M104 71.8l7-.1 .2 .2-.2 .1h-6.9z"/>
<path d="M90.1 59.3l.3 .1v12.5l-.1 .1-.2-.1z"/>
<path d="M84.6 53.8l1.5-.1 .1 .2-.1 .1h-1.4z"/>
<path d="M84.6 51h74.9l.1 .1-.1 .2h-74.8z"/>
<path d="M110.9 51l.3 .1v20.8l-.2 .1-.1-.1z"/>
</g>
<g fill="#800000" stroke="#800000" stroke-width=".2">
<circle cx="55.6" cy="59.4" r=".54"/>
<circle cx="55.6" cy="56.6" r=".55"/>
<circle cx="55.6" cy="53.9" r=".54"/>
<circle cx="55.6" cy="71.8" r=".55"/>
</g>
<g fill="#000080">
<path d="M134.5 110.4h25l.1 .2-.1 .1h-24.9z"/>
<path d="M159.3 81.4h19.6l.1 .1-.1 .2h-19.4z"/>
</g>
<g fill="#800000" stroke="#800000" stroke-width=".2">
<circle cx="90.2" cy="59.4" r=".54"/>
<circle cx="55.6" cy="111.9" r=".54"/>
<circle cx="55.6" cy="160.3" r=".54"/>
<circle cx="111" cy="51.1" r=".54"/>
</g>
<g fill="#800000">
<path d="M157.9 48.3l3-.1 .1 .2-.1 .1h-2.8z"/>
<path d="M159.3 48.3l.3 .1v2.7l-.1 .2-.2-.2z"/>
<path d="M214.7 48.3l2.9-.1 .2 .2-.2 .1h-2.8z"/>
<path d="M216.1 48.3l.3 .1v2.7l-.2 .2-.1-.2z"/>
</g>
<path d="M167.6 70.4l48.6-.1v.2h-.1v-19.4l.2-.1 .1 19.5-.2 .1h-48.4z" fill="#000080"/>
<circle cx="216.2" cy="51.1" r=".54" fill="#800000" stroke="#800000" stroke-width=".2"/>
<path d="M159.3 51h18.2l.1 .1-.1 .2h-18z" fill="#000080"/>
<circle cx="171.9" cy="51.1" r=".55" fill="#800000" stroke="#800000" stroke-width=".2"/>
<path d="M163.5 62.1l33.3-.1 .2 .2-.2 .1h-33.2z" fill="#000080"/>
<circle cx="171.9" cy="62.2" r=".55" fill="#800000" stroke="#800000" stroke-width=".2"/>
<path d="M163.5 62.1l.2 .1v78.8l-.1 .1-.2-.1z" fill="#000080"/>
<g fill="#800000" stroke="#800000" stroke-width=".2">
<circle cx="163.6" cy="87.1" r=".54"/>
<circle cx="163.6" cy="78.8" r=".54"/>
</g>
<path d="M163.5 143.6h19.6v15.4l-.3-.1v-15.2h.2v.1h-19.4z" fill="#000080"/>
<circle cx="86.1" cy="111.9" r=".54" fill="#800000" stroke="#800000" stroke-width=".2"/>
<g fill="#000080">
<path d="M163.5 156h92.9l.1 .2-.1 .1h-92.8z"/>
<path d="M134.5 138h54.1l.1 .2v9.7l-.1 .1-.2-.1v-9.7h.2v.1h-54z"/>
<path d="M231.4 78.7l15.3-.1 .1 .2v67.8h-58.4l.2-.3h58.1v.2h-.2v-67.7h.2v.1h-15.2z"/>
</g>
<g fill="#800000" stroke="#800000" stroke-width=".2">
<circle cx="188.5" cy="146.4" r=".54"/>
<circle cx="159.4" cy="51.1" r=".54"/>
<circle cx="159.4" cy="81.5" r=".54"/>
<circle cx="163.6" cy="143.7" r=".54"/>
</g>
<path d="M98.4 114.6l.3 .1v5.5l-.1 .2-.2-.2zM98.4 131.1l.3 .2v5.5l-.1 .1-.2-.1zM106.8 125.6h5.6l.1 .2-.1 .1h-5.5z" fill="#000"/>
<g fill="#00f">
<path d="M102.6 126.7h.2v.3l-2.5 2.5h-.2v-.3z"/>
<path d="M98.4 130.6l.3 .1v.6l-.1 .1-.2-.1z"/>
<path d="M102.6 125.6h4.3l.1 .2-.1 .1h-4.2z"/>
<path d="M98.4 120.1l.3 .1v.9h-.1v-.2l4.2 4.2v.2h-.2l-4.2-4.1z"/>
<path d="M102.7 122.2v.1h.6v-.1h-.2v7.2h.2v-.2h-.6v.2h.1v-7.2zM102.6 122l-.1 7.4 .8 .1 .1-.1v-7.2l-.1-.2z"/>
<path d="M99.5 128.9l1.2 1.1 .1-.1v-.1l-2.2 .8v.2l1.1-1.9zM99.5 128.7l-1.1 2.1 2.5-.8v-.2l-1.2-1.1z"/>
<path d="M95.7 125.7a5.7 5.7 0 0 0 11.3 0 5.7 5.7 0 0 0-11.3 0zM97.5 121.9l1.8-1.2-.2-.1v.2a5.7 5.7 0 0 1 4.4 0v-.2l-.2 .1a5.6 5.6 0 0 1 3 3l.1-.1h-.1a5.6 5.6 0 0 1 0 4.2h.1h-.1a5.6 5.6 0 0 1-3 2.9l.2 .1v-.2a5.7 5.7 0 0 1-4.4 0v.2l.2-.1a5.6 5.6 0 0 1-3-2.9h-.1h.2a5.6 5.6 0 0 1 0-4.2h-.2l.1 .1 .5-1z"/>
</g>
<g fill="#00f">
<path d="M99.7 128.8l1.1 1.1-2.2 .8z"/>
<path d="M102.7 122.2h.6v7.2h-.6z" fill-rule="evenodd"/>
</g>
<path d="M98.4 136.7l.3 .1v1.4l-.1 .1-.2-.1z" fill="#000080"/>
<circle cx="98.5" cy="138.2" r=".55" fill="#800000" stroke="#800000" stroke-width=".2"/>
<g fill="#000080">
<path d="M112.3 125.6h7l.2 .2-.2 .1h-6.9z"/>
<path d="M86 114.6h12.6l.1 .1-.1 .2h-12.5z"/>
</g>
<g fill="#800000" stroke="#800000" stroke-width=".2">
<circle cx="86.1" cy="114.7" r=".55"/>
<circle cx="119.3" cy="88.4" r=".54"/>
<circle cx="134.5" cy="96.7" r=".55"/>
<circle cx="159.4" cy="110.5" r=".54"/>
<circle cx="134.5" cy="110.5" r=".55"/>
<circle cx="119.3" cy="125.7" r=".54"/>
</g>
<path d="M134.5 136.7l.2 .1v1.4l-.1 .1-.2-.1z" fill="#000080"/>
<circle cx="134.5" cy="138.2" r=".56" fill="#800000" stroke="#800000" stroke-width=".2"/>
<path d="M231.4 71.8l5.6-.1 .1 .2-.1 .1h-5.5zM245.2 71.8l5.6-.1 .2 .2-.2 .1h-5.5z" fill="#000"/>
<path d="M237.7 70.9h.2l1.7 1.7-.1 .1-.1-.1 1.7-1.7 1.8 1.7-.1 .1-.1-.1 1.8-1.7 .9 1-.2 .1-.9-.9 .2-.1 .1 .1-1.8 1.7-1.8-1.7 .1-.1 .1 .1-1.7 1.7-1.8-1.7 .1-.1 .1 .1-.8 .9h-.2v-.2z" fill="#00f"/>
<g fill="#800000" stroke="#800000" stroke-width=".2">
<circle cx="163.6" cy="156.1" r=".54"/>
<circle cx="119.3" cy="110.5" r=".54"/>
</g>
<g fill="#000080">
<path d="M243.8 64.8h7l.2 .1-.2 .2h-6.9z"/>
<path d="M231.4 64.8h7l.1 .1-.1 .2h-6.9z"/>
</g>
<g fill="#800000" stroke="#800000" stroke-width=".2">
<circle cx="231.4" cy="71.8" r=".56"/>
<circle cx="250.8" cy="71.8" r=".55"/>
</g>
<text font-size="3.5" fill="#000080" x="180.3" y="188.5">OEM Basic Stamp 2sx Schematic</text>
<g font-size="2.5">
<text x="36.8" y="8">1</text>
<text x="102.4" y="8">2</text>
<text x="168.1" y="8">3</text>
<text x="233.7" y="8">4</text>
<text x="6.4" y="32.6">D</text>
<text x="263.9" y="32.6">D</text>
<text x="64" y="50.5">1</text>
<text x="64" y="53.3">2</text>
<text x="65.6" y="51.9">A0</text>
<text x="74.8" y="51.9">Vdd</text>
<text x="79.5" y="50.5">8</text>
<text x="79.5" y="53.3">7</text>
<text x="184.4" y="50.5">3</text>
<text x="186.1" y="51.9">Vout</text>
<text x="197.7" y="53.6" transform="rotate(-90 197.7 53.6)">GND</text>
<text x="204" y="51.9">Vin</text>
<text x="208.2" y="50.5">1</text>
<text x="64" y="56">3</text>
<text x="64" y="58.8">4</text>
<text x="65.6" y="54.7">A1</text>
<text x="65.6" y="57.4">A2</text>
<text x="74.2" y="57.4">CLK</text>
<text x="75.3" y="54.7">WP</text>
<text x="79.5" y="56">6</text>
<text x="79.5" y="58.8">5</text>
<text x="196.4" y="55.5" transform="rotate(-90 196.4 55.5)">2</text>
<text x="65.6" y="60.2">Vss</text>
<text x="73.9" y="60.2">DAT</text>
<text x="185.8" y="78.1">1</text>
<text x="185.8" y="83.7">3</text>
<text x="185.8" y="80.9">2</text>
<text x="187.5" y="79.5">RTCC</text>
<text x="187.5" y="82.3">Vdd</text>
<text x="216.2" y="79.5">MCLR</text>
<text x="217" y="82.3">OSC1</text>
<text x="223.4" y="78.1">28</text>
<text x="223.4" y="80.9">27</text>
<text x="223.4" y="83.7">26</text>
<text x="6.3" y="84.2">C</text>
<text x="35.2" y="89.2">1</text>
<text x="185.8" y="89.2">5</text>
<text x="185.8" y="86.4">4</text>
<text x="187.5" y="85.1">NC</text>
<text x="187.5" y="87.8">Vss</text>
<text x="217" y="85.1">OSC2</text>
<text x="218.4" y="87.8">RC7</text>
<text x="223.4" y="89.2">24</text>
<text x="223.4" y="86.4">25</text>
<text x="263.9" y="84.2">C</text>
<text x="35.2" y="92">6</text>
<text x="35.2" y="94.7">2</text>
<text x="185.8" y="92">6</text>
<text x="185.8" y="94.7">7</text>
<text x="187.5" y="93.4">RA0</text>
<text x="187.5" y="90.6">NC</text>
<text x="218.4" y="93.4">RC5</text>
<text x="218.4" y="90.6">RC6</text>
<text x="223.4" y="94.7">22</text>
<text x="223.4" y="92">23</text>
<text x="35.2" y="97.5">7</text>
<text x="35.2" y="100.3">3</text>
<text x="185.8" y="97.5">8</text>
<text x="185.8" y="100.3">9</text>
<text x="187.5" y="96.1">RA1</text>
<text x="187.5" y="98.9">RA2</text>
<text x="187.5" y="101.6">RA3</text>
<text x="218.4" y="101.6">RC2</text>
<text x="218.4" y="98.9">RC3</text>
<text x="218.4" y="96.1">RC4</text>
<text x="223.4" y="100.3">20</text>
<text x="223.4" y="97.5">21</text>
<text x="35.2" y="103">8</text>
<text x="35.2" y="105.8">4</text>
<text x="184.4" y="103">10</text>
<text x="184.4" y="105.8">11</text>
<text x="187.5" y="104.4">RB0</text>
<text x="187.5" y="107.2">RB1</text>
<text x="218.4" y="107.2">RC0</text>
<text x="218.4" y="104.4">RC1</text>
<text x="223.4" y="105.8">18</text>
<text x="223.4" y="103">19</text>
<text x="35.2" y="108.6">9</text>
<text x="35.2" y="111.3">5</text>
<text x="184.4" y="108.6">12</text>
<text x="184.4" y="111.3">13</text>
<text x="187.5" y="109.9">RB2</text>
<text x="187.5" y="112.7">RB3</text>
<text x="218.4" y="112.7">RB6</text>
<text x="218.4" y="109.9">RB7</text>
<text x="223.4" y="111.3">16</text>
<text x="223.4" y="108.6">17</text>
<text x="184.4" y="114.1">14</text>
<text x="187.5" y="115.5">RB4</text>
<text x="218.4" y="115.5">RB5</text>
<text x="223.4" y="114.1">15</text>
<text x="6.3" y="135.9">B</text>
<text x="263.9" y="135.9">B</text>
<text x="181.1" y="168.9" transform="rotate(-90 181.1 168.9)">1</text>
<text x="183.9" y="168.9" transform="rotate(-90 183.9 168.9)">2</text>
<text x="186.7" y="168.9" transform="rotate(-90 186.7 168.9)">3</text>
<text x="189.4" y="168.9" transform="rotate(-90 189.4 168.9)">4</text>
<text x="192.2" y="168.9" transform="rotate(-90 192.2 168.9)">5</text>
<text x="195" y="168.9" transform="rotate(-90 195 168.9)">6</text>
<text x="197.7" y="168.9" transform="rotate(-90 197.7 168.9)">7</text>
<text x="200.5" y="168.9" transform="rotate(-90 200.5 168.9)">8</text>
<text x="203.3" y="168.9" transform="rotate(-90 203.3 168.9)">9</text>
<text x="206.1" y="170" transform="rotate(-90 206.1 170)">10</text>
<text x="208.8" y="170" transform="rotate(-90 208.8 170)">11</text>
<text x="211.6" y="170" transform="rotate(-90 211.6 170)">12</text>
<text x="214.4" y="170" transform="rotate(-90 214.4 170)">13</text>
<text x="217.1" y="170" transform="rotate(-90 217.1 170)">14</text>
<text x="219.9" y="170" transform="rotate(-90 219.9 170)">15</text>
<text x="222.7" y="170" transform="rotate(-90 222.7 170)">16</text>
<text x="225.4" y="170" transform="rotate(-90 225.4 170)">17</text>
<text x="228.2" y="170" transform="rotate(-90 228.2 170)">18</text>
<text x="231" y="170" transform="rotate(-90 231 170)">19</text>
<text x="233.8" y="170" transform="rotate(-90 233.8 170)">20</text>
<text x="166.4" y="186">Title</text>
<text x="6.3" y="187.6">A</text>
<text x="263.9" y="187.6">A</text>
<text x="166.4" y="194.3">Size</text>
<text x="180.3" y="194.3">Number</text>
<text x="235.6" y="194.3">Revision</text>
<text x="166.4" y="202.5">Date:</text>
<text x="167.8" y="198.4">A</text>
<text x="178.9" y="202.5">29-May-2008</text>
<text x="221.8" y="202.5">Sheet 1of 1</text>
<text x="36.8" y="209.7">1</text>
<text x="102.4" y="209.7">2</text>
<text x="166.4" y="205.3">File:</text>
<text x="168.1" y="209.7">3</text>
<text x="178.9" y="205.3">C:\sysadm\OemBS2SX_C sch.DDB</text>
<text x="221.8" y="205.3">Drawn By:</text>
<text x="233.7" y="209.7">4</text>
</g>
<g font-size="2.5" fill="#000080">
<text x="70.9" y="46.4">U2</text>
<text x="187.2" y="46.4">VR1</text>
<text x="189.9" y="42.2">LM2940-5.0</text>
<text x="172.8" y="56">+ C1</text>
<text x="175" y="58">10 uF</text>
<text x="66.7" y="65.7">24WC128J</text>
<text x="226.2" y="60.2">50 MHz</text>
<text x="95.8" y="70.4">R2</text>
<text x="239.8" y="70.4">R3</text>
<text x="95" y="74.8">4.7K</text>
<text x="239.8" y="74.8">10K</text>
<text x="68.7" y="80.9">10K</text>
<text x="132.4" y="80.9">10K</text>
<text x="202.4" y="79.5">U1</text>
<text x="26.3" y="86.2">J2</text>
<text x="95" y="88.7">4.7 K</text>
<text x="95.8" y="84.2">R1</text>
<text x="198.2" y="86.4">PBASIC2/P</text>
<text x="198.2" y="88.9">BS2SX/DP</text>
<text x="76.7" y="90.6">2N3904</text>
<text x="85" y="98.6">Q1</text>
<text x="118.2" y="97.5">Q3</text>
<text x="121" y="105.8">2N3906</text>
<text x="26.3" y="117.1">DB9</text>
<text x="85" y="126.2">Q2</text>
<text x="97.2" y="126.5">U3</text>
<text x="76.7" y="134.8">2N3904</text>
<text x="99.9" y="134.8">4.2V DET</text>
<text x="61.8" y="140.3">RN1</text>
<text x="132.4" y="141.7">RN2</text>
<text x="99.9" y="148.1">C2</text>
<text x="113" y="148.4">C3</text>
<text x="99.9" y="150.6">0.1uF</text>
<text x="113" y="151.1">0.1uF</text>
<text x="173.3" y="174.9">X1</text>
<text x="248.1" y="197">C</text>
<text x="234.2" y="205.3">John Barrowman (TB)</text>
</g>
<g font-size="2.5" fill="#800000">
<text x="157.5" y="47.8">Vdd</text>
<text x="214.6" y="47.8">Vin</text>
</g>
</svg>
